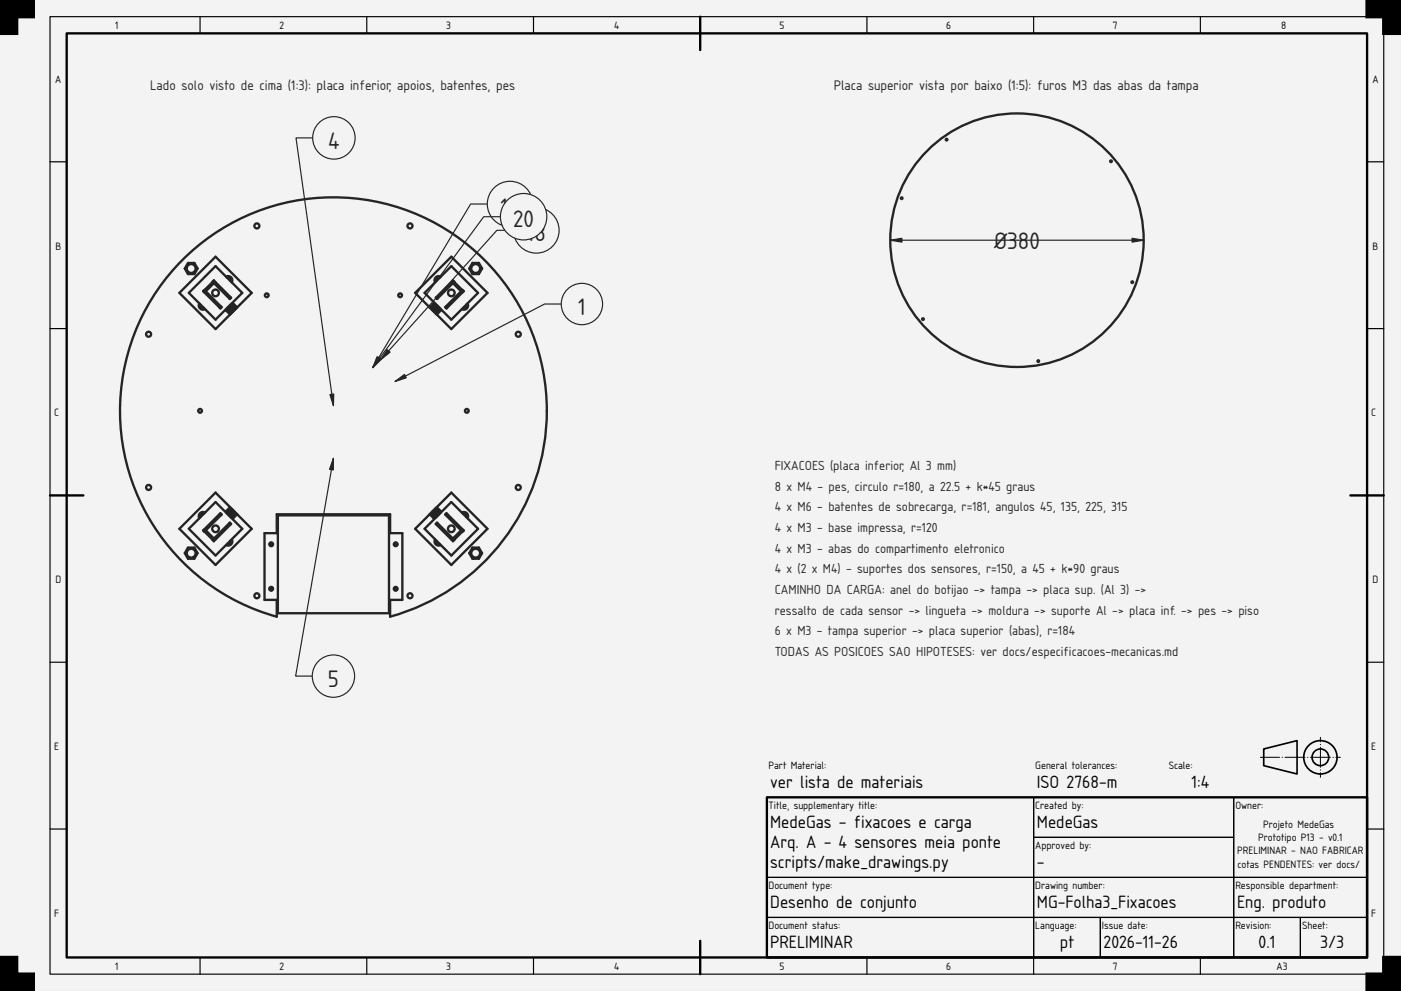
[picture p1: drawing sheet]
<svg xmlns="http://www.w3.org/2000/svg" width="420mm" height="297mm" viewBox="0 0 420 297" stroke-linecap="round" stroke-linejoin="round" font-family="sans-serif">
<path d="M0 0h420v297h-420z" fill-rule="evenodd" fill="#f1f3f5"/>
<g fill="#000">
<path d="M0 0h10v5h-5v5h-5zM410 0h10v10h-5v-5h-5zM0 287h5v5h5v5h-10zM415 287h5v10h-10v-5h5z"/>
<path d="M0 0h420v297h-420zM0 0v297h420v-297z"/>
<path d="M-.1 -.1h10.6v5.6h-5.5v-.5h.5v5.5h-5.6zM0 0h.5v10h-.5v-.5h5v.5h-.5v-5.5h5.5v.5h-.5v-5h.5v.5h-10z"/>
<path d="M410 0h.5v5h-.5v-.5h5.5v5.5h-.5v-.5h5v.5h-.5v-10h.5v.5h-10zM409.5 -.1h10.5v10.6h-5.5v-5.5h.5v.5h-5.5z"/>
<path d="M0 287h.5v10h-.5v-.5h10v.5h-.5v-5h.5v.5h-5.5v-5.5h.5v.5h-5zM-.1 286.5h5.6v5.5h-.5v-.5h5.5v5.5h-10.6z"/>
<path d="M414.5 286.5h5.5v10.5h-10.5v-5.5h5.5v.5h-.5zM415 287h.5v5.5h-5.5v-.5h.5v5h-.5v-.5h10v.5h-.5v-10h.5v.5h-5z"/>
</g>
<path d="M20 10h390v277h-390zM210 5v10M15 148.5h10M405 148.5h10M230 239h180v48h-180zM210 282v10" fill="none" stroke="#000" stroke-width=".7"/>
<g fill="none" stroke="#000" stroke-width=".35">
<path d="M15 5h400v287h-400zM60 5v5M110 5v5M160 5v5M260 5v5M310 5v5M360 5v5M15 48.5h5M410 48.5h5M15 98.5h5M410 98.5h5M15 198.5h5"/>
<path d="M410 198.5h5M230 239h80v24h-80zM310 239h60v12h-60zM370 239h40v24h-40zM15 248.5h5M310 251h60v12h-60zM410 248.5h5M230 263h80v12h-80zM230 275h80v12h-80zM310 263h60v12h-60zM310 275h20v12h-20zM330 275h40v12h-40z"/>
<path d="M370 275h20v12h-20zM370 263h40v12h-40zM390 275h20v12h-20zM60 287v5M110 287v5M160 287v5M260 287v5M310 287v5M360 287v5"/>
</g>
<g fill="none" stroke="#000" stroke-width=".5">
<path d="M379 224.5l10-2.5v10l-10-2.5z"/>
<circle cx="396" cy="227" r="5"/>
<circle cx="396" cy="227" r="2.5"/>
</g>
<path d="M378 227h24" fill="none" stroke="#000" stroke-width=".3" stroke-dasharray="6 .7 .1 .7" stroke-dashoffset=".2"/>
<path d="M396 233v-12" fill="none" stroke="#000" stroke-width=".3" stroke-dasharray="6 .7 .1 .7" stroke-dashoffset="4.6"/>
<g fill="#f1f3f5">
<path d="M55.4 77.3a64 64 0 0 1 100.1 14 64 64 0 0 1-38.5 93.5v-5h-.3v4h-33.4v-4h-.3v5a64 64 0 0 1-27.6-107.5z" fill-rule="evenodd"/>
<path d="M55.4 77.3a64 64 0 0 1 100.1 14 64 64 0 0 1-38.5 93.5v-5h3.7v-20h-3.7v-5.7h-34v5.7h-3.7v20h3.7v5a64 64 0 0 1-27.6-107.5z" fill-rule="evenodd"/>
<path d="M83.3 154.5h33.4v29.3h-33.4z" fill-rule="evenodd"/>
<path d="M53.8 87.8l10.8-10.9 10.9 10.9-10.9 10.8z" fill-rule="evenodd"/>
<path d="M53.8 158.5l10.8-10.8 10.9 10.8-10.9 10.8z" fill-rule="evenodd"/>
<path d="M135.4 147.7l10.8 10.8-10.8 10.8-10.9-10.8z" fill-rule="evenodd"/>
<path d="M135.4 76.9l10.8 10.9-10.8 10.8-10.9-10.8z" fill-rule="evenodd"/>
<path d="M56.6 87.8l8-8 8.1 8-8.1 8z" fill-rule="evenodd"/>
<path d="M56.6 158.5l8-8 8.1 8-8.1 8z" fill-rule="evenodd"/>
<path d="M127.3 87.8l8.1-8 8 8-8 8z" fill-rule="evenodd"/>
<path d="M127.3 158.5l8.1-8 8 8-8 8z" fill-rule="evenodd"/>
<path d="M53.8 158.5l10.8-10.8 4.4 4.3-1.2 1.2 .3 .3-.2 .2-3.3-3.2-3.1 3.1a1.27 1.27 0 0 0-1.5 .2 1.27 1.27 0 0 0-.2 1.6l-3.2 3.1 8 8 3.2-3.1a1.27 1.27 0 0 0 1.5-.2 1.27 1.27 0 0 0 .2-1.6l3.2-3.1-3.3-3.3 .2-.2 .3 .3 1.2-1.2 4.4 4.4-10.9 10.8z" fill-rule="evenodd"/>
<path d="M53.8 87.8l10.8-10.9 10.9 10.9-4.4 4.4-1.2-1.2-.3 .3-.2-.3 3.3-3.2-3.2-3.2a1.27 1.27 0 0 0-.2-1.5 1.27 1.27 0 0 0-1.5-.2l-3.2-3.1-8 8 3.2 3.1a1.27 1.27 0 0 0 .2 1.6 1.27 1.27 0 0 0 1.5 .2l3.1 3.1 3.3-3.2 .2 .2-.3 .3 1.2 1.2-4.4 4.3z" fill-rule="evenodd"/>
<path d="M135.4 76.9l10.8 10.9-10.8 10.8-4.4-4.3 1.2-1.2-.3-.3 .2-.2 3.3 3.2 3.1-3.1a1.27 1.27 0 0 0 1.5-.2 1.27 1.27 0 0 0 .2-1.6l3.2-3.1-8-8-3.2 3.1a1.27 1.27 0 0 0-1.5 .2 1.27 1.27 0 0 0-.2 1.5l-3.2 3.2 3.3 3.2-.2 .3-.4-.3-1.1 1.2-4.4-4.4z" fill-rule="evenodd"/>
<path d="M135.4 147.7l10.8 10.8-10.8 10.8-10.9-10.8 4.4-4.4 1.1 1.2 .4-.3 .2 .2-3.3 3.3 3.2 3.1a1.27 1.27 0 0 0 .2 1.6 1.27 1.27 0 0 0 1.5 .2l3.2 3.1 8-8-3.2-3.1a1.27 1.27 0 0 0-.2-1.6 1.27 1.27 0 0 0-1.5-.2l-3.1-3.1-3.3 3.2-.2-.2 .3-.3-1.2-1.2z" fill-rule="evenodd"/>
<path d="M79.3 159.8h4v20h-4z" fill-rule="evenodd"/>
<path d="M116.7 159.8h4v20h-4z" fill-rule="evenodd"/>
<path d="M83 154.1h34v5.7h-.3v-5.3h-33.4v5.3h-.3z" fill-rule="evenodd"/>
<path d="M131.1 156.7l4.7 4.7 2.5-2.4-4.8-4.8 .4-.4 5.2 5.2-3.2 3.2-5.2-5.2z" fill-rule="evenodd"/>
<path d="M61.3 86.9l2.8-2.8 5.2 5.2-.4 .3-4.7-4.7-2.5 2.4 4.8 4.8-.4 .4-5.2-5.2z" fill-rule="evenodd"/>
<path d="M135.4 84.5l.5-.4 3.2 3.2-5.2 5.2-.4-.4 4.8-4.8-2.5-2.4-4.7 4.7-.4-.3z" fill-rule="evenodd"/>
<path d="M61.3 158.6l4.8-4.8 .4 .4-4.8 4.8 2.5 2.4 4.7-4.7 .4 .3-5.2 5.2-3.2-3.2z" fill-rule="evenodd"/>
<path d="M141.7 78.8h1.9l1 1.7-1 1.7h-1.9l-1-1.7z" fill-rule="evenodd"/>
<path d="M56.4 164.1h1.9l1 1.7-1 1.7h-1.9l-1-1.7z" fill-rule="evenodd"/>
<path d="M141.7 164.1h1.9l1 1.7-1 1.7h-1.9l-1-1.7z" fill-rule="evenodd"/>
<path d="M56.4 78.8h1.9l1 1.7-1 1.7h-1.9l-1-1.7z" fill-rule="evenodd"/>
<path d="M130.9 157.3l.4-.4 4.5 4.5 2.5-2.4-4.6-4.6 .4-.3 5 4.9-3.2 3.2z" fill-rule="evenodd"/>
<path d="M61.3 86.9l2.8-2.8 5 4.9-.4 .4-4.5-4.5-2.5 2.4 4.5 4.5-.3 .4-5-4.9z" fill-rule="evenodd"/>
<path d="M61.3 158.6l4.6-4.5 .3 .3-4.5 4.6 2.5 2.4 4.5-4.5 .4 .4-5 4.9-3.2-3.2z" fill-rule="evenodd"/>
<path d="M135.4 84.5l.5-.4 3.2 3.2-5 4.9-.4-.4 4.6-4.5-2.5-2.4-4.5 4.5-.4-.4z" fill-rule="evenodd"/>
<path d="M138.5 153.6a1.27 1.27 0 0 1 1.5 .2 1.27 1.27 0 0 1 .2 1.6l-.4-.4-.1-.8-.8-.2z" fill-rule="evenodd"/>
<path d="M130.7 83.1a1.27 1.27 0 0 1 1.5-.2l-.4 .4-.8 .2-.1 .8-.4 .3a1.27 1.27 0 0 1 .2-1.5z" fill-rule="evenodd"/>
<path d="M139.8 91.3l.4-.4a1.27 1.27 0 0 1-.2 1.6 1.27 1.27 0 0 1-1.5 .2l.4-.4 .8-.2z" fill-rule="evenodd"/>
<path d="M67.8 82.9a1.27 1.27 0 0 1 1.5 .2 1.27 1.27 0 0 1 .2 1.5l-.4-.3-.2-.8-.7-.2z" fill-rule="evenodd"/>
<path d="M59.8 90.9l.4 .4 .1 .8 .8 .2 .4 .4a1.27 1.27 0 0 1-1.5-.2 1.27 1.27 0 0 1-.2-1.6z" fill-rule="evenodd"/>
<path d="M67.8 163.4l.4-.4 .7-.2 .2-.8 .4-.4a1.27 1.27 0 0 1-.2 1.6 1.27 1.27 0 0 1-1.5 .2z" fill-rule="evenodd"/>
<path d="M60 153.8a1.27 1.27 0 0 1 1.5-.2l-.4 .4-.8 .2-.1 .8-.4 .4a1.27 1.27 0 0 1 .2-1.6z" fill-rule="evenodd"/>
<path d="M130.5 161.6l.4 .4 .1 .8 .8 .2 .4 .4a1.27 1.27 0 0 1-1.5-.2 1.27 1.27 0 0 1-.2-1.6z" fill-rule="evenodd"/>
<path d="M69.4 91l1.4 1.5-.3 .3-1.4-1.4z" fill-rule="evenodd"/>
<path d="M129.2 92.5l1.4-1.5 .3 .4-1.4 1.4z" fill-rule="evenodd"/>
<path d="M69.3 154.7l1.2-1.2 .3 .3-1.4 1.4-.3-.3z" fill-rule="evenodd"/>
<path d="M130.4 152.7l.3-.4 1.4 1.4-.3 .4z" fill-rule="evenodd"/>
<path d="M69.3 152.3l.3 .4-1.4 1.4-.3-.4z" fill-rule="evenodd"/>
<path d="M129.8 153.2l.3-.3 1.4 1.4-.3 .4z" fill-rule="evenodd"/>
<path d="M130.4 93.6l1.4-1.4 .3 .4-1.4 1.4z" fill-rule="evenodd"/>
<path d="M68.8 91.6l1.4 1.4-.3 .4-1.4-1.4z" fill-rule="evenodd"/>
<path d="M68.2 92.2l1.4 1.4-.3 .4-1.4-1.4z" fill-rule="evenodd"/>
<path d="M129.2 153.8l.3-.3 1.4 1.4-.3 .3z" fill-rule="evenodd"/>
<path d="M68.7 154.1l1.2-1.2 .3 .3-1.4 1.5-.3-.4z" fill-rule="evenodd"/>
<path d="M129.8 93l1.4-1.4 .3 .4-1.4 1.4z" fill-rule="evenodd"/>
<path d="M128.9 154.1l.3-.3 1.2 1.2-.4 .3z" fill-rule="evenodd"/>
<path d="M69.6 91.3l.3-.3 1.2 1.2-.3 .3z" fill-rule="evenodd"/>
<path d="M69 152l.3 .3-1.2 1.2-.3-.3z" fill-rule="evenodd"/>
<path d="M67.8 93.1l.3-.3 1.2 1.2-.3 .3z" fill-rule="evenodd"/>
<path d="M130.7 152.3l.3-.3 1.2 1.2-.3 .3z" fill-rule="evenodd"/>
<path d="M130.7 94l1.2-1.2 .3 .3-1.2 1.2z" fill-rule="evenodd"/>
<path d="M70.8 153.8l.3 .3-1.2 1.2-.3-.3z" fill-rule="evenodd"/>
<path d="M128.9 92.2l1.1-1.2 .4 .3-1.2 1.2z" fill-rule="evenodd"/>
<path d="M70.2 153.2l.3 .3-1.2 1.2-.3-.3z" fill-rule="evenodd"/>
<path d="M129.5 153.5l.3-.3 1.1 1.2-.2 .3z" fill-rule="evenodd"/>
<path d="M68.5 92.5l.2-.3 1.2 1.2-.3 .2z" fill-rule="evenodd"/>
<path d="M130.1 93.4l1.2-1.2 .2 .3-1.1 1.1z" fill-rule="evenodd"/>
<path d="M69.6 152.7l.3 .2-1.2 1.2-.2-.3z" fill-rule="evenodd"/>
<path d="M130.4 152.7l1.1 1.1-.2 .3-1.2-1.2z" fill-rule="evenodd"/>
<path d="M69 91.9l.3-.3 1.2 1.2-.3 .2z" fill-rule="evenodd"/>
<path d="M129.5 92.8l1.2-1.2 .2 .3-1.1 1.1z" fill-rule="evenodd"/>
<path d="M130.9 162l.9 1-.8-.2z" fill-rule="evenodd"/>
<path d="M68.2 83.3l.7 .2 .2 .8z" fill-rule="evenodd"/>
<path d="M139.8 91.3l-.1 .8-.8 .2z" fill-rule="evenodd"/>
<path d="M69.1 162l-.2 .8-.7 .2z" fill-rule="evenodd"/>
<path d="M60.3 154.2l.8-.2-.9 1z" fill-rule="evenodd"/>
<path d="M60.2 91.3l.9 1-.8-.2z" fill-rule="evenodd"/>
<path d="M131 83.5l.8-.2-.9 1z" fill-rule="evenodd"/>
<path d="M138.9 154l.8 .2 .1 .8z" fill-rule="evenodd"/>
<path d="M131.1 156.7l.2 .2-.4 .4-.2-.3z" fill-rule="evenodd"/>
<path d="M133.5 92.1l.2-.3 .4 .4-.2 .3z" fill-rule="evenodd"/>
<path d="M68.9 156.7l.4 .3-.2 .3-.4-.4z" fill-rule="evenodd"/>
<path d="M130.7 89.3l.2-.3 .4 .4-.2 .2z" fill-rule="evenodd"/>
<path d="M69.1 89l.2 .3-.4 .3-.2-.2z" fill-rule="evenodd"/>
<path d="M65.9 92.2l.3-.4 .3 .3-.4 .4z" fill-rule="evenodd"/>
<path d="M133.5 154.2l.4-.4 .2 .3-.4 .3z" fill-rule="evenodd"/>
<path d="M65.9 154.1l.2-.3 .4 .4-.3 .2z" fill-rule="evenodd"/>
<path d="M130.7 154.7l.2-.3 .3 .3-.3 .2z" fill-rule="evenodd"/>
<path d="M68.2 92.2l.3-.2 .2 .2-.2 .3z" fill-rule="evenodd"/>
<path d="M131.5 92l.3 .2-.3 .3-.2-.3z" fill-rule="evenodd"/>
<path d="M68.8 91.6l.3-.2 .2 .2-.3 .3z" fill-rule="evenodd"/>
<path d="M68.8 154.7l.2-.3 .3 .3-.2 .2z" fill-rule="evenodd"/>
<path d="M130.9 91.4l.3 .2-.3 .3-.2-.3z" fill-rule="evenodd"/>
<path d="M68.2 154.1l.3-.3 .2 .3-.2 .2z" fill-rule="evenodd"/>
<path d="M131.3 154.1l.2-.3 .3 .3-.3 .2z" fill-rule="evenodd"/>
<circle cx="142.7" cy="80.5" r="1.33"/>
<circle cx="142.7" cy="165.8" r="1.33"/>
<circle cx="57.3" cy="165.8" r="1.33"/>
<circle cx="57.3" cy="80.5" r="1.33"/>
<circle cx="135.4" cy="87.8" r="1"/>
<circle cx="64.6" cy="87.8" r="1"/>
<circle cx="135.4" cy="158.5" r="1"/>
<circle cx="64.6" cy="158.5" r="1"/>
<circle cx="155.4" cy="100.2" r=".75"/>
<circle cx="155.4" cy="146.1" r=".75"/>
<circle cx="123" cy="178.6" r=".75"/>
<circle cx="77" cy="178.6" r=".75"/>
<circle cx="77" cy="67.7" r=".75"/>
<circle cx="44.6" cy="146.1" r=".75"/>
<circle cx="44.6" cy="100.2" r=".75"/>
<circle cx="123" cy="67.7" r=".75"/>
<circle cx="118.7" cy="163.1" r=".57"/>
<circle cx="81.3" cy="176.5" r=".57"/>
<circle cx="120" cy="88.5" r=".57"/>
<circle cx="60" cy="123.1" r=".57"/>
<circle cx="81.3" cy="163.1" r=".57"/>
<circle cx="140" cy="123.1" r=".57"/>
<circle cx="80" cy="88.5" r=".57"/>
<circle cx="118.7" cy="176.5" r=".57"/>
<circle cx="81.3" cy="176.5" r=".42"/>
<circle cx="81.3" cy="163.1" r=".42"/>
<circle cx="118.7" cy="163.1" r=".42"/>
<circle cx="118.7" cy="176.5" r=".42"/>
</g>
<g fill="none" stroke="#212529" stroke-width=".7">
<path d="M56.4 78.8h1.9l1 1.7-1 1.7h-1.9l-1-1.7zM135.4 79.8l8 8-8 8-8.1-8zM135.4 76.9l10.8 10.9-10.8 10.8-10.9-10.8zM141.7 78.8h1.9l1 1.7-1 1.7h-1.9l-1-1.7zM53.8 87.8l10.8-10.9 10.9 10.9-10.9 10.8zM56.6 87.8l8-8 8.1 8-8.1 8zM59.8 90.9a1.27 1.27 0 0 0 .2 1.6 1.27 1.27 0 0 0 1.5 .2M60.2 91.3l.1 .8 .8 .2M60.9 87.3l3.2-3.2 5.2 5.2-.4 .3-4.7-4.7-2.5 2.4 4.8 4.8-.4 .4zM61.3 86.9h.1M63.7 84.4l.1 .1M66.2 91.8l-.3 .4"/>
<path d="M67.8 82.9a1.27 1.27 0 0 1 1.5 .2 1.27 1.27 0 0 1 .2 1.5M67.9 92.6l1.4 1.4M68.1 92.8l-.3 .3 1.2 1.2M68.2 83.3l.7 .2 .2 .8M68.2 92.2l1.4 1.4M68.5 92l1.4 1.4M68.7 92.2l-.2 .3M68.8 91.6l1.4 1.4M69.1 89l-.4 .4M69.1 91.4l1.4 1.4M69.3 91.6l-.3 .3M69.4 91l1.4 1.5"/>
<path d="M69.6 91.3l.3-.3 1.2 1.2M130.4 91.3l-.4-.3-1.1 1.2M130.6 91l-1.4 1.5M130.7 91.6l.2 .3M130.9 89l.4 .4M130.9 91.4l-1.4 1.4M131.2 91.6l-1.4 1.4M131.3 92.2l.2 .3M131.5 92l-1.4 1.4M131.8 92.2l-1.4 1.4M131.8 83.3l-.8 .2-.1 .8M131.9 92.8l.3 .3-1.2 1.2"/>
<path d="M132.1 92.6l-1.4 1.4M132.2 82.9a1.27 1.27 0 0 0-1.5 .2 1.27 1.27 0 0 0-.2 1.5M133.7 91.8l.4 .4M135.9 84.1l3.2 3.2-5.2 5.2-.4-.4 4.8-4.8-2.5-2.4-4.7 4.7-.4-.3zM139.8 91.3l-.1 .8-.8 .2M140.2 90.9a1.27 1.27 0 0 1-.2 1.6 1.27 1.27 0 0 1-1.5 .2M53.8 158.5l10.8-10.8 10.9 10.8-10.9 10.8zM56.6 158.5l8-8 8.1 8-8.1 8zM60.9 159l5.2-5.2 .4 .4-4.8 4.8 2.5 2.4 4.7-4.7 .4 .3-5.2 5.2zM61.1 154l-.8 .2-.1 .8M61.5 153.6a1.27 1.27 0 0 0-1.5 .2 1.27 1.27 0 0 0-.2 1.6M65.9 154.1l.3 .3"/>
<path d="M68.5 153.8l.2 .3M68.7 156.9l.4 .4M69 152l-1.2 1.2 .3 .3M69 154.4l.3 .3M69.3 152.3l-1.4 1.4M69.6 152.7l-1.4 1.4M69.9 152.9l-1.4 1.4M70.2 153.2l-1.4 1.5M70.5 153.5l-1.4 1.4M70.8 153.8l-1.4 1.4M71.1 154.1l-1.2 1.2-.3-.3M83 159.8v-5.7h34v5.7"/>
<path d="M83.3 154.5h33.4v29.3h-33.4zM83.3 159.8h-4v20h4M116.7 159.8h4v20h-4M127.3 158.5l8.1-8 8 8-8 8zM128.9 154.1l1.1 1.2 .4-.3M129.2 153.8l1.4 1.4M129.5 153.5l1.4 1.4M129.8 153.2l1.4 1.5M130.1 152.9l1.4 1.4M130.4 152.7l1.4 1.4M130.7 157l.4-.3 4.7 4.7 2.5-2.4-4.8-4.8 .4-.4 5.2 5.2-3.2 3.2zM130.7 152.3l1.4 1.4"/>
<path d="M130.9 154.4l-.2 .3M131 152l1.2 1.2-.3 .3M131.3 156.9l-.4 .4M131.5 153.8l-.2 .3M134.1 154.1l-.4 .3M135.4 147.7l10.8 10.8-10.8 10.8-10.9-10.8zM138.5 153.6a1.27 1.27 0 0 1 1.5 .2 1.27 1.27 0 0 1 .2 1.6M138.9 154l.8 .2 .1 .8M56.4 164.1h1.9l1 1.7-1 1.7h-1.9l-1-1.7zM69.1 162l-.2 .8-.7 .2M69.5 161.6a1.27 1.27 0 0 1-.2 1.6 1.27 1.27 0 0 1-1.5 .2M83 179.8v5a64 64 0 0 1-35.3-98.5 64 64 0 0 1 104.6 0 64 64 0 0 1-35.3 98.5v-5"/>
<path d="M130.5 161.6a1.27 1.27 0 0 0 .2 1.6 1.27 1.27 0 0 0 1.5 .2M130.9 162l.1 .8 .8 .2M141.7 164.1h1.9l1 1.7-1 1.7h-1.9l-1-1.7z"/>
<circle cx="77" cy="67.7" r=".75"/>
<circle cx="123" cy="67.7" r=".75"/>
<circle cx="57.3" cy="80.5" r="1.33"/>
<circle cx="64.6" cy="87.8" r="1"/>
<circle cx="80" cy="88.5" r=".57"/>
<circle cx="120" cy="88.5" r=".57"/>
<circle cx="135.4" cy="87.8" r="1"/>
<circle cx="142.7" cy="80.5" r="1.33"/>
<circle cx="44.6" cy="100.2" r=".75"/>
<circle cx="155.4" cy="100.2" r=".75"/>
<circle cx="60" cy="123.1" r=".57"/>
<circle cx="140" cy="123.1" r=".57"/>
<circle cx="44.6" cy="146.1" r=".75"/>
<circle cx="64.6" cy="158.5" r="1"/>
<circle cx="135.4" cy="158.5" r="1"/>
<circle cx="155.4" cy="146.1" r=".75"/>
<circle cx="57.3" cy="165.8" r="1.33"/>
<circle cx="77" cy="178.6" r=".75"/>
<circle cx="81.3" cy="163.1" r=".57"/>
<circle cx="81.3" cy="176.5" r=".57"/>
<circle cx="81.3" cy="163.1" r=".42"/>
<circle cx="81.3" cy="176.5" r=".42"/>
<circle cx="118.7" cy="163.1" r=".57"/>
<circle cx="118.7" cy="176.5" r=".57"/>
<circle cx="118.7" cy="176.5" r=".42"/>
<circle cx="118.7" cy="163.1" r=".42"/>
<circle cx="123" cy="178.6" r=".75"/>
<circle cx="142.7" cy="165.8" r="1.33"/>
</g>
<path d="M168.3 91.1h-5l-44.8 23.2" fill="none" stroke="#212529" stroke-width=".35"/>
<path d="M118.5 114.3l2.8-2.1 .5 1.1z" fill="#212529" stroke="#212529" stroke-width=".35"/>
<circle cx="174.5" cy="91.1" r="6.2" fill="#f1f3f5" stroke="#212529" stroke-width=".35"/>
<path d="M93.8 41.3h-5l11.2 80.3" fill="none" stroke="#212529" stroke-width=".35"/>
<path d="M98.9 118.2l1.2-.1-.1 3.5z" fill="#212529" stroke="#212529" stroke-width=".35"/>
<circle cx="100.1" cy="41.3" r="6.4" fill="#f1f3f5" stroke="#212529" stroke-width=".35"/>
<path d="M100 137.3l-11.3 65.4h5" fill="none" stroke="#212529" stroke-width=".35"/>
<path d="M100 137.3v3.6l-1.2-.2z" fill="#212529" stroke="#212529" stroke-width=".35"/>
<circle cx="100" cy="202.7" r="6.3" fill="#f1f3f5" stroke="#212529" stroke-width=".35"/>
<path d="M154 69h-5l-34.8 38.8" fill="none" stroke="#212529" stroke-width=".35"/>
<path d="M116.1 104.8l.9 .8-2.8 2.2z" fill="#212529" stroke="#212529" stroke-width=".35"/>
<circle cx="160.8" cy="69" r="6.8" fill="#f1f3f5" stroke="#212529" stroke-width=".35"/>
<path d="M146.1 61.2h-5l-29.3 49" fill="none" stroke="#212529" stroke-width=".35"/>
<path d="M113.1 106.9l1 .6-2.3 2.7z" fill="#212529" stroke="#212529" stroke-width=".35"/>
<circle cx="153" cy="61.2" r="6.8" fill="#f1f3f5" stroke="#212529" stroke-width=".35"/>
<path d="M150.1 65h-5l-33.3 45.2" fill="none" stroke="#212529" stroke-width=".35"/>
<path d="M113.4 107l.9 .7-2.5 2.5z" fill="#212529" stroke="#212529" stroke-width=".35"/>
<circle cx="157" cy="65" r="7" fill="#f1f3f5" stroke="#212529" stroke-width=".35"/>
<g fill="#f1f3f5">
<circle cx="305" cy="72" r="38"/>
<circle cx="283.9" cy="41.9" r=".25"/>
<circle cx="311.4" cy="108.2" r=".25"/>
<circle cx="339.6" cy="84.6" r=".25"/>
<circle cx="333.2" cy="48.3" r=".25"/>
<circle cx="270.4" cy="59.4" r=".25"/>
<circle cx="276.8" cy="95.7" r=".25"/>
</g>
<g fill="none" stroke="#212529" stroke-width=".7">
<circle cx="270.4" cy="59.4" r=".25"/>
<circle cx="283.9" cy="41.9" r=".25"/>
<circle cx="333.2" cy="48.3" r=".25"/>
<circle cx="305" cy="72" r="38"/>
<circle cx="276.8" cy="95.7" r=".25"/>
<circle cx="339.6" cy="84.6" r=".25"/>
<circle cx="311.4" cy="108.2" r=".25"/>
</g>
<path d="M267 72h76" fill="none" stroke="#212529" stroke-width=".35"/>
<g fill="#212529" stroke="#212529" stroke-width=".35">
<path d="M339.5 71.4l3.5 .6-3.5 .6z"/>
<path d="M267 72l3.5-.6v1.2z"/>
</g>
<g font-size="6.7" fill="#212529">
<text x="98.4" y="44.6">4</text>
<text x="150.1" y="64.4">19</text>
<text x="153.9" y="68.2">20</text>
<text x="158" y="72.3">18</text>
<text x="298.1" y="74.6">Ø380</text>
<text x="173.4" y="94.3">1</text>
<text x="98.3" y="205.9">5</text>
</g>
<g font-size="5">
<text x="231" y="236.2">ver lista de materiais</text>
<text x="311" y="236.2">ISO 2768-m</text>
<text x="357.3" y="236.2">1:4</text>
<text x="231" y="248.2">MedeGas - fixacoes e carga</text>
<text x="311" y="248.2">MedeGas</text>
<text x="231" y="254.2">Arq. A - 4 sensores meia ponte</text>
<text x="231" y="260.2">scripts/make_drawings.py</text>
<text x="311" y="260.2">-</text>
<text x="231" y="272.2">Desenho de conjunto</text>
<text x="311" y="272.2">MG-Folha3_Fixacoes</text>
<text x="371" y="272.2">Eng. produto</text>
<text x="231" y="284.2">PRELIMINAR</text>
<text x="317.9" y="284.2">pt</text>
<text x="331" y="284.2">2026-11-26</text>
<text x="377.5" y="284.2">0.1</text>
<text x="395.9" y="284.2">3/3</text>
</g>
<g font-size="3.9" fill="#212529">
<text x="45" y="26.9">Lado solo visto de cima (1:3): placa inferior, apoios, batentes, pes</text>
<text x="250.1" y="26.9">Placa superior vista por baixo (1:5): furos M3 das abas da tampa</text>
</g>
<g font-size="3.7" fill="#212529">
<text x="232.4" y="140.9">FIXACOES (placa inferior, Al 3 mm)</text>
<text x="232.4" y="147.1">8 x M4 - pes, circulo r=180, a 22.5 + k*45 graus</text>
<text x="232.4" y="153.3">4 x M6 - batentes de sobrecarga, r=181, angulos 45, 135, 225, 315</text>
<text x="232.4" y="159.5">4 x M3 - base impressa, r=120</text>
<text x="232.4" y="165.7">4 x M3 - abas do compartimento eletronico</text>
<text x="232.4" y="171.9">4 x (2 x M4) - suportes dos sensores, r=150, a 45 + k*90 graus</text>
<text x="232.4" y="178.1">CAMINHO DA CARGA: anel do botijao -&gt; tampa -&gt; placa sup. (Al 3) -&gt;</text>
<text x="232.4" y="184.3">ressalto de cada sensor -&gt; lingueta -&gt; moldura -&gt; suporte Al -&gt; placa inf. -&gt; pes -&gt; piso</text>
<text x="232.4" y="190.5">6 x M3 - tampa superior -&gt; placa superior (abas), r=184</text>
<text x="232.4" y="196.7">TODAS AS POSICOES SAO HIPOTESES: ver docs/especificacoes-mecanicas.md</text>
</g>
<g font-size="3">
<text x="34.5" y="8.8">1</text>
<text x="83.8" y="8.8">2</text>
<text x="133.8" y="8.8">3</text>
<text x="184.2" y="8.8">4</text>
<text x="233.8" y="8.8">5</text>
<text x="283.8" y="8.8">6</text>
<text x="333.8" y="8.8">7</text>
<text x="384.2" y="8.8">8</text>
<text x="16.6" y="24.8">A</text>
<text x="411.6" y="24.8">A</text>
<text x="16.6" y="74.8">B</text>
<text x="411.6" y="74.8">B</text>
<text x="16.3" y="124.8">C</text>
<text x="411.3" y="124.8">C</text>
<text x="16.6" y="174.8">D</text>
<text x="411.6" y="174.8">D</text>
<text x="16.3" y="224.8">E</text>
<text x="411.3" y="224.8">E</text>
<text x="230.5" y="230.6">Part Material:</text>
<text x="310.5" y="230.6">General tolerances:</text>
<text x="350.5" y="230.6">Scale:</text>
<text x="230.5" y="242.6">Title, supplementary title:</text>
<text x="310.5" y="242.6">Created by:</text>
<text x="370.5" y="242.6">Owner:</text>
<text x="378.8" y="248.1">Projeto MedeGas</text>
<text x="310.5" y="254.6">Approved by:</text>
<text x="371.1" y="256.1">PRELIMINAR - NAO FABRICAR</text>
<text x="377.3" y="252.1">Prototipo P13 - v0.1</text>
<text x="371.1" y="260.1">cotas PENDENTES: ver docs/</text>
<text x="230.5" y="266.6">Document type:</text>
<text x="310.5" y="266.6">Drawing number:</text>
<text x="370.5" y="266.6">Responsible department:</text>
<text x="16.3" y="274.8">F</text>
<text x="411.3" y="274.8">F</text>
<text x="230.5" y="278.6">Document status:</text>
<text x="310.5" y="278.6">Language:</text>
<text x="330.5" y="278.6">Issue date:</text>
<text x="370.5" y="278.6">Revision:</text>
<text x="390.5" y="278.6">Sheet:</text>
<text x="34.5" y="290.8">1</text>
<text x="83.8" y="290.8">2</text>
<text x="133.8" y="290.8">3</text>
<text x="184.2" y="290.8">4</text>
<text x="233.8" y="290.8">5</text>
<text x="283.8" y="290.8">6</text>
<text x="333.8" y="290.8">7</text>
<text x="382.9" y="290.8">A3</text>
</g>
</svg>
